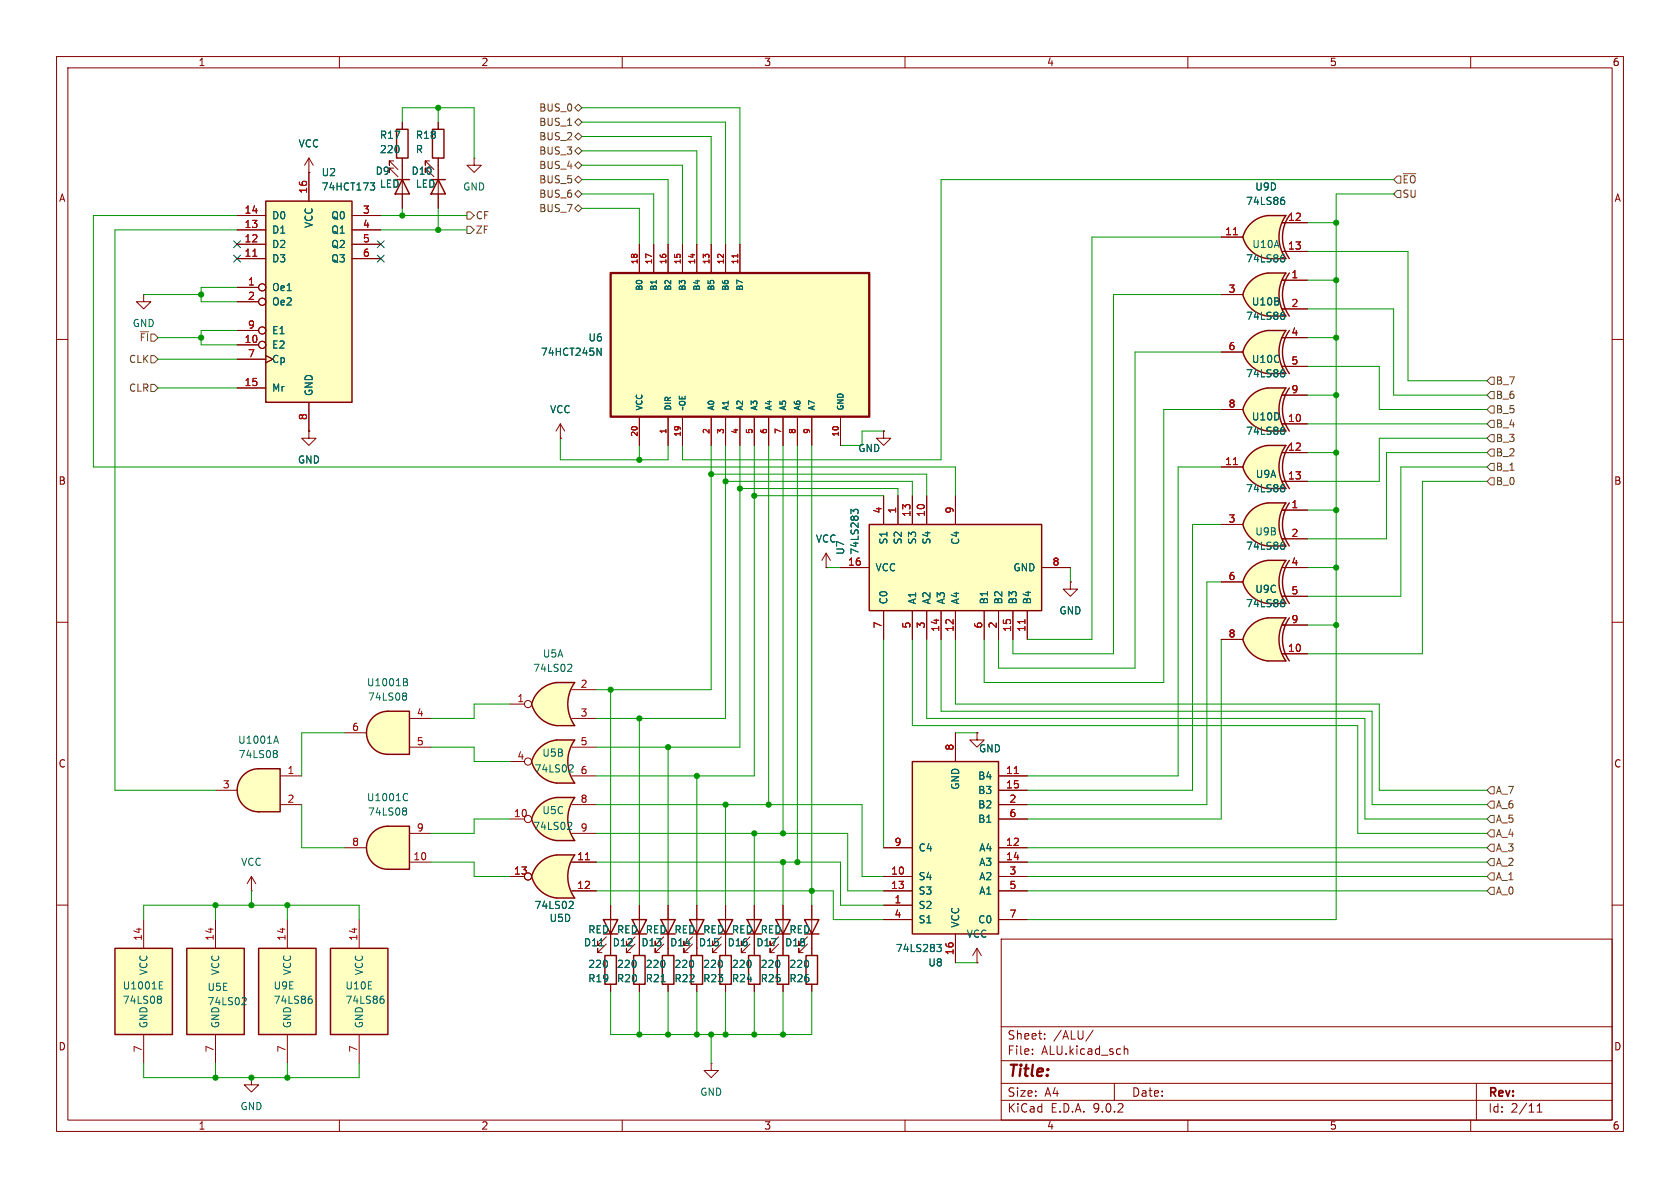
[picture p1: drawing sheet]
<svg xmlns="http://www.w3.org/2000/svg" width="297mm" height="210mm" viewBox="0 0 297 210" stroke-linecap="round" stroke-linejoin="round" font-family="sans-serif">
<g fill="none" stroke="#840000" stroke-width=".18">
<path d="M10 10h277v190h-277zM12 12h273v186h-273zM60 10v2M110 10v2M160 10v2M210 10v2M260 10v2M10 60h2M285 60h2M10 110h2M285 110h2M10 160h2"/>
<path d="M107.9 167.6v1.3M107.9 174v1.3M128.3 167.6v1.3M128.3 174v1.3M138.4 167.6v1.3M138.4 174v1.3M177 166h108v32h-108zM285 160h2M60 198v2M110 198v2M160 198v2M177 194.5h108"/>
<path d="M177 191.5h108M177 187.5h108M177 181.5h108M182.5 186.3v.1M182.5 185.5v.1M184.7 183.6v.1M184.7 182.8v.1M193.2 182.1l-1.2 2M197 191.5v3M198.7 184.9v1.5M198.7 185.5l.3-.1 .3 .1 .1 .9M210 198v2"/>
<path d="M260 198v2M261 191.5v6.5M271.7 196.6h.9M271.7 195.5l.5-.4v1.5"/>
</g>
<path d="M106.9 168.9h2.1v5.1h-2.1zM127.3 168.9h2v5.1h-2zM137.4 168.9h2v5.1h-2z" fill="none" stroke="#840000" stroke-width=".25"/>
<path d="M98.4 130.8h3.2M98.4 138.4h3.2" fill="none" stroke="#ffffc2" stroke-width=".18"/>
<g fill="#ffffc2" stroke="#ffffc2" stroke-width=".18">
<path d="M94 134.6l5-1.3-.6 5.1a5.2 5.2 0 0 1-4.4-3.8z"/>
<path d="M95.2 132.4a5.1 5.1 0 0 1 3.2-1.6l.6 5.1-5-1.3 .5-1.2z"/>
</g>
<path d="M98.4 130.8h3.2a6.6 6.6 0 0 0 0 7.6h-3.2z" fill="#ffffc2"/>
<path d="M94 134.6a5.2 5.2 0 0 0 4.4 3.8M98.4 130.8a5.1 5.1 0 0 0-4.4 3.8M98.4 130.8h3.2a6.6 6.6 0 0 0 0 7.6h-3.2" fill="none" stroke="#840000" stroke-width=".25"/>
<g fill="none" stroke="#840000" stroke-width=".18">
<path d="M90.2 134.6h2.5M101.1 132.1h4.3M101.1 137.2h4.3"/>
<circle cx="93.3" cy="134.6" r=".63"/>
</g>
<path d="M100.8 135.2l.4 .1 .1 .3-.7 .9h.7" fill="none" stroke="#006464" stroke-width=".18"/>
<path d="M98.4 120.7h3.2M98.4 128.3h3.2" fill="none" stroke="#ffffc2" stroke-width=".18"/>
<g fill="#ffffc2" stroke="#ffffc2" stroke-width=".18">
<path d="M94 124.5l5-1.4-.6 5.2a5.2 5.2 0 0 1-4.4-3.8z"/>
<path d="M95.2 122.2a5.1 5.1 0 0 1 3.2-1.5l.6 5.1-5-1.3 .5-1.2z"/>
</g>
<path d="M98.4 120.7h3.2a6.6 6.6 0 0 0 0 7.6h-3.2z" fill="#ffffc2"/>
<path d="M94 124.5a5.2 5.2 0 0 0 4.4 3.8M98.4 120.7a5.1 5.1 0 0 0-4.4 3.8M98.4 120.7h3.2a6.6 6.6 0 0 0 0 7.6h-3.2M106.7 162.6h2.5l-1.3 2.5zM106.7 165.1h2.5M112 168.9h2v5.1h-2zM122.2 168.9h2v5.1h-2z" fill="none" stroke="#840000" stroke-width=".25"/>
<g fill="none" stroke="#840000" stroke-width=".18">
<path d="M83.8 27.9v1.3h1.3l-1.3 1.3-1.3-1.3h1.3M83.8 27.9h.1M90.2 124.5h2.5M101.1 121.9h4.3M101.1 127h4.3M107.2 166.9l-1.5 1.5v-.8v.8h.7M107.2 165.6l-1.5 1.5v-.7v.7h.7M107.9 160v7.6M113 167.6v1.3M113 174v1.3M123.2 167.6v1.3M123.2 174v1.3"/>
<path d="M125.7 188v1.2h1.3l-1.3 1.3-1.2-1.3h1.2M125.7 188h.1"/>
<circle cx="93.3" cy="124.5" r=".63"/>
</g>
<path d="M100.5 117.4l.5 .1 .1 .3-.8 .9h.8M106 167.2h.7" fill="none" stroke="#006464" stroke-width=".18"/>
<path d="M98.4 141h3.2M98.4 148.6h3.2" fill="none" stroke="#ffffc2" stroke-width=".18"/>
<g fill="#ffffc2" stroke="#ffffc2" stroke-width=".18">
<path d="M94 144.8l5-1.4-.6 5.2a5.2 5.2 0 0 1-4.4-3.8z"/>
<path d="M95.2 142.5a5.1 5.1 0 0 1 3.2-1.5l.6 5.1-5-1.3 .5-1.2z"/>
</g>
<path d="M98.4 141h3.2a6.6 6.6 0 0 0 0 7.6h-3.2z" fill="#ffffc2"/>
<path d="M94 144.8a5.2 5.2 0 0 0 4.4 3.8M98.4 141a5.1 5.1 0 0 0-4.4 3.8M98.4 141h3.2a6.6 6.6 0 0 0 0 7.6h-3.2M121.9 162.6h2.6l-1.3 2.5zM121.9 165.1h2.6" fill="none" stroke="#840000" stroke-width=".25"/>
<g fill="none" stroke="#840000" stroke-width=".18">
<path d="M54.6 76.2v1.3h1.3l-1.3 1.2-1.3-1.2h1.3M54.6 76.2h.1M44.4 157.5h.1M44.4 154.9l-.7 1.3M44.4 154.9l.8 1.3M44.4 154.9v2.6M90.2 144.8h2.5M101.1 142.2h4.3M101.1 147.3h4.3M122.4 166.9l-1.5 1.5v-.8v.8h.8M122.4 165.6l-1.5 1.5v-.7v.7h.8M123.2 160v7.6"/>
<circle cx="93.3" cy="144.8" r=".63"/>
</g>
<path d="M100.5 145.4h.5l.1 .3-.8 .9h.8" fill="none" stroke="#006464" stroke-width=".18"/>
<path d="M43 137a3.8 3.8 0 0 1 2.7-1.1v7.6a3.8 3.8 0 0 1-3.5-2.3 3.8 3.8 0 0 1 .8-4.2z" fill="#ffffc2" stroke="#ffffc2" stroke-width=".18"/>
<path d="M45.7 135.9h3.8v7.6h-3.8z" fill="#ffffc2"/>
<path d="M69.8 31.8h2.6M71.1 31.8l1.3 2.5h-2.6zM76.2 31.8h2.5M76.5 22.9h2v5h-2zM77.5 31.8l1.2 2.5h-2.5zM43 137a3.8 3.8 0 0 1 2.7-1.1h3.8v7.6h-3.8a3.8 3.8 0 0 1-3.5-2.3 3.8 3.8 0 0 1 .8-4.2z" fill="none" stroke="#840000" stroke-width=".25"/>
<g fill="none" stroke="#840000" stroke-width=".18">
<path d="M54.6 30.5h.1M54.6 27.9l-.8 1.3M54.6 27.9l.8 1.3M54.6 27.9v2.6M69.6 28.4h-.8v.8v-.8l1.6 1.6M69.6 29.7h-.8v.8v-.8l1.6 1.5M71.1 29.2v7.6M75.9 28.4h-.7v.8v-.8l1.5 1.6M75.9 29.7h-.7v.8v-.8l1.5 1.5M77.5 21.6v1.3M77.5 27.9v8.9M38.1 139.7h3.8"/>
<path d="M49.5 137.2h3.8M49.5 142.2h3.8"/>
</g>
<path d="M48.5 131h.6M48.5 132.7h.3l.2 .2-.2 .3M48.5 133.2h.3M48.8 133.2l.2 .2v.3l-.1 .2h-.4M48.8 130.1l.4 1.3" fill="none" stroke="#006464" stroke-width=".18"/>
<path d="M47 35.6h15.2v35.5h-15.2z" fill="#ffffc2"/>
<path d="M47 35.6h15.2v35.5h-15.2zM116.8 162.6h2.6l-1.3 2.5zM116.8 165.1h2.6" fill="none" stroke="#840000" stroke-width=".25"/>
<g fill="none" stroke="#840000" stroke-width=".18">
<path d="M41.9 38.1h5.1M54.6 30.5v5.1M62.2 38.1h5.1M41.9 40.6h5.1M41.9 43.2h5.1M41.9 45.7h5.1M41.9 50.8h3.8M41.9 53.3h3.8M41.9 58.4h3.8M62.2 40.6h5.1M62.2 43.2h5.1M62.2 45.7h5.1"/>
<path d="M41.9 61h3.8M41.9 63.5h5.1M41.9 68.6h5.1M47 62.9l1.3 .6-1.3 .6M54.6 71.1v5.1M117.3 166.9l-1.5 1.5v-.8v.8h.8M117.3 165.6l-1.5 1.5v-.7v.7h.8M118.1 160v7.6"/>
<circle cx="46.4" cy="58.4" r=".63"/>
<circle cx="46.4" cy="50.8" r=".63"/>
<circle cx="46.4" cy="53.3" r=".63"/>
<circle cx="46.4" cy="61" r=".63"/>
</g>
<path d="M44.7 45.3h.7" fill="none" stroke="#a90000" stroke-width=".18"/>
<path d="M65.5 32.3h.7l-.4 .5 .4 .1v.5l-.2 .2h-.4" fill="none" stroke="#006464" stroke-width=".18"/>
<path d="M98.4 151.1h3.2M98.4 158.8h3.2" fill="none" stroke="#ffffc2" stroke-width=".18"/>
<g fill="#ffffc2" stroke="#ffffc2" stroke-width=".18">
<path d="M94 154.9l5-1.3-.6 5.2a5.2 5.2 0 0 1-4.4-3.9z"/>
<path d="M95.2 152.7a5.1 5.1 0 0 1 3.2-1.6l.6 5.1-5-1.3 .5-1.1z"/>
</g>
<path d="M98.4 151.1h3.2a6.6 6.6 0 0 0 0 7.7h-3.2z" fill="#ffffc2"/>
<path d="M94 154.9a5.2 5.2 0 0 0 4.4 3.9M98.4 151.1a5.1 5.1 0 0 0-4.4 3.8M98.4 151.1h3.2a6.6 6.6 0 0 0 0 7.7h-3.2" fill="none" stroke="#840000" stroke-width=".25"/>
<g fill="none" stroke="#840000" stroke-width=".18">
<path d="M90.2 154.9h2.5M101.1 152.4h4.3M101.1 157.5h4.3"/>
<circle cx="93.3" cy="154.9" r=".63"/>
</g>
<path d="M103.5 152h.7" fill="none" stroke="#a90000" stroke-width=".18"/>
<path d="M100.8 159.3l.4 .1 .1 .3-.7 .9h.7" fill="none" stroke="#006464" stroke-width=".18"/>
<path d="M65.9 147.2a3.8 3.8 0 0 1 2.7-1.1v7.6a3.8 3.8 0 0 1-3.5-2.4 3.8 3.8 0 0 1 .8-4.1z" fill="#ffffc2" stroke="#ffffc2" stroke-width=".18"/>
<path d="M68.6 146.1h3.8v7.6h-3.8z" fill="#ffffc2"/>
<path d="M65.9 147.2a3.8 3.8 0 0 1 2.7-1.1h3.8v7.6h-3.8a3.8 3.8 0 0 1-3.5-2.4 3.8 3.8 0 0 1 .8-4.1z" fill="none" stroke="#840000" stroke-width=".25"/>
<path d="M25.4 52.1v1.2h1.3l-1.3 1.3-1.3-1.3h1.3M25.4 52.1h.1M99.1 77.5h.1M99.1 74.9l-.8 1.3M99.1 74.9l.7 1.3M99.1 74.9v2.6M61 149.9h3.8M72.4 147.3h3.8M72.4 152.4h3.8" fill="none" stroke="#840000" stroke-width=".18"/>
<path d="M71.4 142.8h.2l.3 .3-.3 .3M71.4 143.4h.2M71.6 143.4l.3 .2v.2l-.1 .2-.4 .1M71.7 140.3l.4 .1M72.1 141.4l-.4 .1" fill="none" stroke="#006464" stroke-width=".18"/>
<path d="M107.9 48.3h45.8v25.4h-45.8z" fill="#ffffc2"/>
<path d="M107.9 48.3h45.8v25.4h-45.8z" fill="none" stroke="#840000" stroke-width=".41"/>
<g fill="none" stroke="#840000" stroke-width=".18">
<path d="M113 43.2v5.1M115.6 43.2v5.1M118.1 43.2v5.1M120.6 43.2v5.1M123.2 43.2v5.1M125.7 43.2v5.1M128.3 43.2v5.1M130.8 43.2v5.1M113 73.7v5M118.1 73.7v5M120.6 73.7v5M125.7 73.7v5"/>
<path d="M128.3 73.7v5M130.8 73.7v5M133.3 73.7v5M135.9 73.7v5M138.4 73.7v5M141 73.7v5M143.5 73.7v5M148.6 73.7v5"/>
</g>
<path d="M130.4 44.9v.6" fill="none" stroke="#a90000" stroke-width=".18"/>
<path d="M105.5 61.5l.8 1.3v-1.3" fill="none" stroke="#006464" stroke-width=".18"/>
<path d="M65.9 126.9a3.8 3.8 0 0 1 2.7-1.2v7.7a3.8 3.8 0 0 1-3.5-2.4 3.8 3.8 0 0 1 .8-4.1z" fill="#ffffc2" stroke="#ffffc2" stroke-width=".18"/>
<path d="M68.6 125.7h3.8v7.7h-3.8z" fill="#ffffc2"/>
<path d="M70.1 22.9h2v5h-2zM65.9 126.9a3.8 3.8 0 0 1 2.7-1.2h3.8v7.7h-3.8a3.8 3.8 0 0 1-3.5-2.4 3.8 3.8 0 0 1 .8-4.1zM111.8 162.6h2.5l-1.3 2.5zM111.8 165.1h2.5M117.1 168.9h2v5.1h-2zM127 162.6h2.5l-1.2 2.5zM127 165.1h2.5M132.3 168.9h2.1v5.1h-2.1zM142.5 168.9h2v5.1h-2z" fill="none" stroke="#840000" stroke-width=".25"/>
<g fill="none" stroke="#840000" stroke-width=".18">
<path d="M71.1 21.6v1.3M71.1 27.9v1.3M61 129.5h3.8M72.4 127h3.8M72.4 132.1h3.8M112.3 166.9l-1.6 1.5v-.8v.8h.8M112.3 165.6l-1.6 1.5v-.7v.7h.8M113 160v7.6M118.1 167.6v1.3M118.1 174v1.3M127.5 166.9l-1.5 1.5v-.8v.8h.7M127.5 165.6l-1.5 1.5v-.7v.7h.7"/>
<path d="M128.3 160v7.6M133.3 167.6v1.3M133.3 174v1.3M143.5 167.6v1.3M143.5 174v1.3M44.4 190.5v1.3h1.3l-1.3 1.2-1.2-1.2h1.2M44.4 190.5h.1"/>
</g>
<path d="M71.3 120l.6 .1 .1 .2-.2 .3M71.3 120.6h.5M71.4 122.5h.2l.3 .2-.3 .3M71.4 123h.2M71.6 123l.3 .3v.2l-.1 .2-.4 .1M71.8 120.6l.3 .2-.1 .3-.7 .1M116.9 173.6h.7" fill="none" stroke="#006464" stroke-width=".18"/>
<path d="M58.4 167.6h10.2v15.3h-10.2z" fill="#ffffc2"/>
<path d="M58.4 167.6h10.2v15.3h-10.2z" fill="none" stroke="#840000" stroke-width=".25"/>
<path d="M63.5 162.6v5M63.5 182.9v5.1" fill="none" stroke="#840000" stroke-width=".18"/>
<path d="M67.4 176.6h.3l.2 .2-.1 .4-.4 .2M67.5 176.1h.3" fill="none" stroke="#006464" stroke-width=".18"/>
<path d="M45.7 167.6h10.2v15.3h-10.2z" fill="#ffffc2"/>
<path d="M45.7 167.6h10.2v15.3h-10.2z" fill="none" stroke="#840000" stroke-width=".25"/>
<path d="M50.8 162.6v5M50.8 182.9v5.1" fill="none" stroke="#840000" stroke-width=".18"/>
<path d="M54.7 176.6h.3l.2 .2-.1 .4-.4 .2M54.8 176.1h.3" fill="none" stroke="#006464" stroke-width=".18"/>
<path d="M33 167.6h10.2v15.3h-10.2z" fill="#ffffc2"/>
<path d="M33 167.6h10.2v15.3h-10.2z" fill="none" stroke="#840000" stroke-width=".25"/>
<path d="M38.1 162.6v5M38.1 182.9v5.1" fill="none" stroke="#840000" stroke-width=".18"/>
<path d="M43 176.3l.4 .1 .1 .3-.8 .9h.8" fill="none" stroke="#006464" stroke-width=".18"/>
<path d="M20.3 167.6h10.2v15.3h-10.2z" fill="#ffffc2"/>
<path d="M20.3 167.6h10.2v15.3h-10.2zM142.2 162.6h2.6l-1.3 2.5zM142.2 165.1h2.6" fill="none" stroke="#840000" stroke-width=".25"/>
<path d="M25.4 162.6v5M142.7 166.9l-1.5 1.5v-.8v.8h.8M142.7 165.6l-1.5 1.5v-.7v.7h.8M143.5 160v7.6M172.7 170.2h.1M172.7 167.6l-.7 1.3M172.7 167.6l.8 1.3M172.7 167.6v2.6M25.4 182.9v5.1" fill="none" stroke="#840000" stroke-width=".18"/>
<path d="M28.1 176.1h.2l.2 .2-.2 .3M28.1 176.6h.2M28.2 174.2h.4M28.2 174.8h.6M28.2 173.6h.6M28.3 176.6l.2 .3v.2l-.1 .2-.3 .1" fill="none" stroke="#006464" stroke-width=".18"/>
<path d="M161.3 134.6h15.2v30.5h-15.2z" fill="#ffffc2"/>
<path d="M161.3 134.6h15.2v30.5h-15.2zM132.1 162.6h2.5l-1.3 2.5zM132.1 165.1h2.5M137.2 162.6h2.5l-1.3 2.5zM137.2 165.1h2.5" fill="none" stroke="#840000" stroke-width=".25"/>
<g fill="none" stroke="#840000" stroke-width=".18">
<path d="M146 97.8l-.7 1.3M146 97.8l.8 1.3M146 97.8v2.5M146 100.3h.1M168.9 129.5v5.1M176.5 139.7h5.1M176.5 137.2h5.1M156.2 157.5h5.1M156.2 154.9h5.1M156.2 149.9h5.1M176.5 157.5h5.1M176.5 154.9h5.1"/>
<path d="M176.5 152.4h5.1M176.5 149.9h5.1M176.5 144.8h5.1M176.5 142.2h5.1M132.6 166.9l-1.5 1.5v-.8v.8h.7M132.6 165.6l-1.5 1.5v-.7v.7h.7M133.3 160v7.6M137.7 166.9l-1.6 1.5v-.8v.8h.8M137.7 165.6l-1.6 1.5v-.7v.7h.8M138.4 160v7.6M156.2 162.6h5.1M156.2 160h5.1"/>
<path d="M168.9 165.1v5.1M176.5 162.6h5.1"/>
</g>
<path d="M179.3 136.7h.7" fill="none" stroke="#a90000" stroke-width=".18"/>
<path d="M165.6 166.9h.8l-.4 .5 .4 .2v.4l-.2 .2h-.4" fill="none" stroke="#006464" stroke-width=".18"/>
<path d="M153.7 92.7h30.4v15.3h-30.4z" fill="#ffffc2"/>
<path d="M153.7 92.7h30.4v15.3h-30.4z" fill="none" stroke="#840000" stroke-width=".25"/>
<g fill="none" stroke="#840000" stroke-width=".18">
<path d="M156.2 87.6v5.1M158.7 87.6v5.1M161.3 87.6v5.1M163.8 87.6v5.1M168.9 87.6v5.1M148.6 100.3h5.1M156.2 108v5M161.3 108v5M163.8 108v5M166.4 108v5M168.9 108v5M174 108v5"/>
<path d="M176.5 108v5M179.1 108v5M181.6 108v5M184.1 100.3h5.1"/>
</g>
<path d="M181.2 109.5v.7" fill="none" stroke="#a90000" stroke-width=".18"/>
<path d="M151.7 90.6v-.3l-.2-.3-.5 .1-.1 .4-.5-.5v.8" fill="none" stroke="#006464" stroke-width=".18"/>
<path d="M224.2 99.1h3.1M224.2 106.7h3.1" fill="none" stroke="#ffffc2" stroke-width=".18"/>
<g fill="#ffffc2" stroke="#ffffc2" stroke-width=".18">
<path d="M219.7 102.9l5-1.4-.6 5.2a5.2 5.2 0 0 1-4.4-3.8z"/>
<path d="M221 100.6a5.1 5.1 0 0 1 3.1-1.5l.6 5.1-5-1.3 .5-1.2z"/>
</g>
<path d="M224.2 99.1h3.1a6.6 6.6 0 0 0 0 7.6h-3.1z" fill="#ffffc2"/>
<path d="M224.1 99.1a5.2 5.2 0 0 0-4.4 3.8 5.2 5.2 0 0 0 4.4 3.8M224.2 99.1h3.1a6.6 6.6 0 0 0 0 7.6h-3.1M227.9 99.1a6.6 6.6 0 0 0 0 7.6" fill="none" stroke="#840000" stroke-width=".25"/>
<path d="M156.2 76.2v1.3h1.3l-1.3 1.2-1.3-1.2h1.3M156.2 76.2h.1M215.9 102.9h3.8M226.7 100.3h4.4M226.7 105.4h4.4" fill="none" stroke="#840000" stroke-width=".18"/>
<path d="M226.6 96.3h.3l.2 .3v.4l-.5 .1M226.8 95.8h.2" fill="none" stroke="#006464" stroke-width=".18"/>
<path d="M224.2 48.3h3.1M224.2 55.9h3.1" fill="none" stroke="#ffffc2" stroke-width=".18"/>
<g fill="#ffffc2" stroke="#ffffc2" stroke-width=".18">
<path d="M219.7 52.1l5-1.4-.6 5.2a5.2 5.2 0 0 1-4.4-3.8z"/>
<path d="M221 49.8a5.1 5.1 0 0 1 3.1-1.5l.6 5.1-5-1.3 .5-1.2z"/>
</g>
<path d="M224.2 48.3h3.1a6.6 6.6 0 0 0 0 7.6h-3.1z" fill="#ffffc2"/>
<path d="M224.1 48.3a5.2 5.2 0 0 0-4.4 3.8 5.2 5.2 0 0 0 4.4 3.8M224.2 48.3h3.1a6.6 6.6 0 0 0 0 7.6h-3.1M227.9 48.3a6.6 6.6 0 0 0 0 7.6" fill="none" stroke="#840000" stroke-width=".25"/>
<path d="M215.9 52.1h3.8M226.7 49.5h4.4M226.7 54.6h4.4" fill="none" stroke="#840000" stroke-width=".18"/>
<path d="M226.6 45.5h.3l.2 .3v.4l-.5 .1M226.8 45h.2" fill="none" stroke="#006464" stroke-width=".18"/>
<path d="M224.2 58.4h3.1M224.2 66h3.1" fill="none" stroke="#ffffc2" stroke-width=".18"/>
<g fill="#ffffc2" stroke="#ffffc2" stroke-width=".18">
<path d="M219.7 62.2l5-1.3-.6 5.1a5.2 5.2 0 0 1-4.4-3.8z"/>
<path d="M221 60a5.1 5.1 0 0 1 3.1-1.6l.6 5.1-5-1.3 .5-1.1z"/>
</g>
<path d="M224.2 58.4h3.1a6.6 6.6 0 0 0 0 7.6h-3.1z" fill="#ffffc2"/>
<path d="M224.1 58.4a5.2 5.2 0 0 0-4.4 3.8 5.2 5.2 0 0 0 4.4 3.8M224.2 58.4h3.1a6.6 6.6 0 0 0 0 7.6h-3.1M227.9 58.4a6.6 6.6 0 0 0 0 7.6" fill="none" stroke="#840000" stroke-width=".25"/>
<path d="M226.7 59.7h4.4M215.9 62.2h3.8M226.7 64.8h4.4" fill="none" stroke="#840000" stroke-width=".18"/>
<path d="M226.6 55.7h.3l.2 .2v.4l-.5 .2M226.8 55.2h.2" fill="none" stroke="#006464" stroke-width=".18"/>
<path d="M224.2 38.1h3.1M224.2 45.7h3.1" fill="none" stroke="#ffffc2" stroke-width=".18"/>
<g fill="#ffffc2" stroke="#ffffc2" stroke-width=".18">
<path d="M219.7 41.9l5-1.3-.6 5.1a5.2 5.2 0 0 1-4.4-3.8z"/>
<path d="M221 39.7a5.1 5.1 0 0 1 3.1-1.6l.6 5.1-5-1.3 .5-1.2z"/>
</g>
<path d="M224.2 38.1h3.1a6.6 6.6 0 0 0 0 7.6h-3.1z" fill="#ffffc2"/>
<path d="M224.1 38.1a5.2 5.2 0 0 0-4.4 3.8 5.2 5.2 0 0 0 4.4 3.8M224.2 38.1h3.1a6.6 6.6 0 0 0 0 7.6h-3.1M227.9 38.1a6.6 6.6 0 0 0 0 7.6" fill="none" stroke="#840000" stroke-width=".25"/>
<path d="M226.7 39.4h4.4M215.9 41.9h3.8M226.7 44.5h4.4" fill="none" stroke="#840000" stroke-width=".18"/>
<path d="M218 41.5h.8" fill="none" stroke="#a90000" stroke-width=".18"/>
<path d="M226.6 35.4h.3l.2 .2v.4l-.5 .1M226.8 34.9h.2" fill="none" stroke="#006464" stroke-width=".18"/>
<path d="M224.2 68.6h3.1M224.2 76.2h3.1" fill="none" stroke="#ffffc2" stroke-width=".18"/>
<g fill="#ffffc2" stroke="#ffffc2" stroke-width=".18">
<path d="M219.7 72.4l5-1.4-.6 5.2a5.2 5.2 0 0 1-4.4-3.8z"/>
<path d="M221 70.1a5.1 5.1 0 0 1 3.1-1.5l.6 5.1-5-1.3 .5-1.2z"/>
</g>
<path d="M224.2 68.6h3.1a6.6 6.6 0 0 0 0 7.6h-3.1z" fill="#ffffc2"/>
<path d="M224.1 68.6a5.2 5.2 0 0 0-4.4 3.8 5.2 5.2 0 0 0 4.4 3.8M224.2 68.6h3.1a6.6 6.6 0 0 0 0 7.6h-3.1M227.9 68.6a6.6 6.6 0 0 0 0 7.6" fill="none" stroke="#840000" stroke-width=".25"/>
<path d="M215.9 72.4h3.8M226.7 69.9h4.4M226.7 74.9h4.4" fill="none" stroke="#840000" stroke-width=".18"/>
<path d="M226.6 65.8h.3l.2 .3v.4l-.5 .1M226.8 65.3h.2" fill="none" stroke="#006464" stroke-width=".18"/>
<path d="M224.2 78.7h3.1M224.2 86.4h3.1" fill="none" stroke="#ffffc2" stroke-width=".18"/>
<g fill="#ffffc2" stroke="#ffffc2" stroke-width=".18">
<path d="M219.7 82.6l5-1.4-.6 5.2a5.2 5.2 0 0 1-4.4-3.8z"/>
<path d="M221 80.3a5.1 5.1 0 0 1 3.1-1.6l.6 5.1-5-1.2 .5-1.2z"/>
</g>
<path d="M224.2 78.7h3.1a6.6 6.6 0 0 0 0 7.7h-3.1z" fill="#ffffc2"/>
<path d="M224.1 78.7a5.2 5.2 0 0 0-4.4 3.9 5.2 5.2 0 0 0 4.4 3.8M224.2 78.7h3.1a6.6 6.6 0 0 0 0 7.7h-3.1M227.9 78.7a6.6 6.6 0 0 0 0 7.7" fill="none" stroke="#840000" stroke-width=".25"/>
<path d="M215.9 82.6h3.8M226.7 80h4.4M226.7 85.1h4.4M172.7 129.5v1.3h1.3l-1.3 1.3-1.3-1.3h1.3M172.7 129.5h.1" fill="none" stroke="#840000" stroke-width=".18"/>
<path d="M218 82.1h.8" fill="none" stroke="#a90000" stroke-width=".18"/>
<path d="M226.6 76h.3l.2 .2v.5l-.5 .1M226.8 75.5h.2" fill="none" stroke="#006464" stroke-width=".18"/>
<path d="M224.2 88.9h3.1M224.2 96.5h3.1" fill="none" stroke="#ffffc2" stroke-width=".18"/>
<g fill="#ffffc2" stroke="#ffffc2" stroke-width=".18">
<path d="M219.7 92.7l5-1.3-.6 5.1a5.2 5.2 0 0 1-4.4-3.8z"/>
<path d="M221 90.5a5.1 5.1 0 0 1 3.1-1.6l.6 5.1-5-1.3 .5-1.2z"/>
</g>
<path d="M224.2 88.9h3.1a6.6 6.6 0 0 0 0 7.6h-3.1z" fill="#ffffc2"/>
<path d="M224.1 88.9a5.2 5.2 0 0 0-4.4 3.8 5.2 5.2 0 0 0 4.4 3.8M224.2 88.9h3.1a6.6 6.6 0 0 0 0 7.6h-3.1M227.9 88.9a6.6 6.6 0 0 0 0 7.6" fill="none" stroke="#840000" stroke-width=".25"/>
<path d="M215.9 92.7h3.8M226.7 90.2h4.4M226.7 95.3h4.4" fill="none" stroke="#840000" stroke-width=".18"/>
<path d="M226.6 86.2h.3l.2 .2v.4l-.5 .1M226.8 85.7h.2" fill="none" stroke="#006464" stroke-width=".18"/>
<path d="M224.2 109.2h3.1M224.2 116.8h3.1" fill="none" stroke="#ffffc2" stroke-width=".18"/>
<g fill="#ffffc2" stroke="#ffffc2" stroke-width=".18">
<path d="M219.7 113l5-1.3-.6 5.1a5.2 5.2 0 0 1-4.4-3.8z"/>
<path d="M221 110.8a5.1 5.1 0 0 1 3.1-1.6l.6 5.1-5-1.3 .5-1.1z"/>
</g>
<path d="M224.2 109.2h3.1a6.6 6.6 0 0 0 0 7.6h-3.1z" fill="#ffffc2"/>
<path d="M224.1 109.2a5.2 5.2 0 0 0-4.4 3.8 5.2 5.2 0 0 0 4.4 3.8M224.2 109.2h3.1a6.6 6.6 0 0 0 0 7.6h-3.1M227.9 109.2a6.6 6.6 0 0 0 0 7.6" fill="none" stroke="#840000" stroke-width=".25"/>
<g fill="none" stroke="#840000" stroke-width=".18">
<path d="M41.9 38.1h5.1M54.6 30.5h.1M54.6 30.5v5.1M62.2 38.1h5.1M71.1 21.6v1.3M71.1 27.9v3.9M71.1 34.3v2.5M77.5 21.6v1.3M77.5 27.9v3.9M77.5 34.3v2.5M226.7 39.4h4.4M41.9 40.6h5.1"/>
<path d="M41.9 43.2h5.1M41.9 45.7h5.1M41.9 50.8h3.8M41.9 53.3h3.8M41.9 58.4h3.8M62.2 40.6h5.1M62.2 43.2h5.1M62.2 45.7h5.1M113 43.2v5.1M115.6 43.2v5.1M118.1 43.2v5.1M120.6 43.2v5.1"/>
<path d="M123.2 43.2v5.1M125.7 43.2v5.1M128.3 43.2v5.1M130.8 43.2v5.1M215.9 52.1h3.8M215.9 41.9h3.8M226.7 49.5h4.4M226.7 54.6h4.4M226.7 59.7h4.4M226.7 44.5h4.4M41.9 61h3.8M41.9 63.5h5.1"/>
<path d="M41.9 68.6h5.1M47 62.9l1.3 .6-1.3 .6M54.6 76.2h.1M54.6 71.1v5.1M99.1 77.5h.1M113 73.7v5M118.1 73.7v5M120.6 73.7v5M125.7 73.7v5M128.3 73.7v5M130.8 73.7v5M133.3 73.7v5"/>
<path d="M135.9 73.7v5M138.4 73.7v5M141 73.7v5M143.5 73.7v5M148.6 73.7v5M156.2 76.2h.1M215.9 62.2h3.8M215.9 72.4h3.8M226.7 64.8h4.4M226.7 69.9h4.4M226.7 74.9h4.4M156.2 87.6v5.1"/>
<path d="M158.7 87.6v5.1M161.3 87.6v5.1M163.8 87.6v5.1M168.9 87.6v5.1M215.9 82.6h3.8M215.9 92.7h3.8M226.7 80h4.4M226.7 85.1h4.4M226.7 90.2h4.4M226.7 95.3h4.4M146 100.3h.1M148.6 100.3h5.1"/>
<path d="M156.2 108v5M161.3 108v5M163.8 108v5M166.4 108v5M168.9 108v5M174 108v5M176.5 108v5M179.1 108v5M181.6 108v5M184.1 100.3h5.1M189.2 102.9v1.2h1.3l-1.3 1.3-1.2-1.3h1.2M189.2 102.9h.1"/>
<path d="M215.9 113h3.8M215.9 102.9h3.8M226.7 110.5h4.4M226.7 115.6h4.4M226.7 100.3h4.4M226.7 105.4h4.4M168.9 129.5v5.1M172.7 129.5h.1M176.5 139.7h5.1M176.5 137.2h5.1M90.2 154.9h2.5M101.1 152.4h4.3"/>
<path d="M101.1 157.5h4.3M156.2 157.5h5.1M156.2 154.9h5.1M156.2 149.9h5.1M176.5 152.4h5.1M176.5 157.5h5.1M176.5 154.9h5.1M176.5 149.9h5.1M176.5 144.8h5.1M176.5 142.2h5.1M107.9 160v2.6M107.9 165.1v3.8"/>
<path d="M107.9 174v1.3M113 160v2.6M113 165.1v3.8M113 174v1.3M118.1 160v2.6M118.1 165.1v3.8M118.1 174v1.3M123.2 160v2.6M123.2 165.1v3.8M123.2 174v1.3M128.3 160v2.6M128.3 165.1v3.8"/>
<path d="M128.3 174v1.3M133.3 160v2.6M133.3 165.1v3.8M133.3 174v1.3M138.4 160v2.6M138.4 165.1v3.8M138.4 174v1.3M143.5 160v2.6M143.5 165.1v3.8M143.5 174v1.3M156.2 162.6h5.1M156.2 160h5.1"/>
<path d="M168.9 165.1v5.1M172.7 170.2h.1M176.5 162.6h5.1"/>
<circle cx="46.4" cy="58.4" r=".63"/>
<circle cx="46.4" cy="50.8" r=".63"/>
<circle cx="46.4" cy="53.3" r=".63"/>
<circle cx="46.4" cy="61" r=".63"/>
<circle cx="93.3" cy="154.9" r=".63"/>
</g>
<g fill="none" stroke="#006464" stroke-width=".18">
<path d="M65.5 32.3h.7l-.4 .5 .4 .1v.5l-.2 .2h-.4M226.6 35.4h.3l.2 .2v.4l-.5 .1M226.8 34.9h.2M226.6 45.5h.3l.2 .3v.4l-.5 .1M226.6 55.7h.3l.2 .2v.4l-.5 .2M226.8 45h.2M226.8 55.2h.2M105.5 61.5l.8 1.3v-1.3M226.6 65.8h.3l.2 .3v.4l-.5 .1M226.6 76h.3l.2 .2v.5l-.5 .1M226.8 65.3h.2M226.8 75.5h.2"/>
<path d="M151.7 90.6v-.3l-.2-.3-.5 .1-.1 .4-.5-.5v.8M226.6 86.2h.3l.2 .2v.4l-.5 .1M226.6 96.3h.3l.2 .3v.4l-.5 .1M226.8 85.7h.2M226.8 95.8h.2M226.6 106.5h.3l.2 .2v.4l-.5 .2M226.8 106h.2M100.8 159.3l.4 .1 .1 .3-.7 .9h.7M106 167.2h.7M116.9 173.6h.7M165.6 166.9h.8l-.4 .5 .4 .2v.4l-.2 .2h-.4"/>
</g>
<g fill="none" stroke="#725600" stroke-width=".18">
<path d="M101.6 19.1l.6-.7 .7 .7-.7 .6zM82.5 37.5h.7l.6 .6-.6 .6h-.7zM101.6 24.1l.6-.6 .7 .6-.7 .7zM101.6 26.7l.6-.7 .7 .7-.7 .6zM101.6 29.2l.6-.6 .7 .6-.7 .6zM101.6 21.6l.6-.6 .7 .6-.7 .6zM101.6 36.8l.6-.6 .7 .6-.7 .7zM101.6 31.8l.6-.7 .7 .7-.7 .6zM102.2 33.7l.7 .6-.7 .6-.6-.6zM247 31.1h.6v1.3h-.6l-.6-.6zM247 33.7h.6v1.2h-.6l-.6-.6zM82.5 40h.7l.6 .6-.6 .7h-.7z"/>
<path d="M26.7 62.9h.6l.6 .6-.6 .6h-.6zM26.7 67.9h.6l.6 .7-.6 .6h-.6zM263.5 76.8h.7v1.3h-.7l-.6-.6zM263.5 71.8h.7v1.2h-.7l-.6-.6zM263.5 74.3h.7v1.3h-.7l-.6-.7zM263.5 79.4h.7v1.2h-.7l-.6-.6zM263.5 69.2h.7v1.3h-.7l-.6-.6zM263.5 66.7h.7v1.2h-.7l-.6-.6zM263.5 81.9h.7v1.3h-.7l-.6-.6zM263.5 84.5h.7v1.2h-.7l-.6-.6zM263.5 139.1h.7v1.2h-.7l-.6-.6zM263.5 146.7h.7v1.3h-.7l-.6-.7z"/>
<path d="M263.5 149.2h.7v1.3h-.7l-.6-.6zM263.5 151.8h.7v1.2h-.7l-.6-.6zM263.5 141.6h.7v1.3h-.7l-.6-.7zM263.5 144.1h.7v1.3h-.7l-.6-.6zM263.5 154.3h.7v1.3h-.7l-.6-.7zM263.5 156.8h.7v1.3h-.7l-.6-.6z"/>
</g>
<g fill="none" stroke="#009600" stroke-width=".18">
<path d="M77.5 19.1v2.5M102.9 19.1h27.9v24.1M41.9 38.1h-25.4v44.5h152.4v5M67.3 38.1h15.2M71.1 21.6v-2.5h12.7v8.8M71.1 36.8v1.3M77.5 36.8v3.8M102.9 36.8h10.1v6.4M102.9 21.6h25.4v21.6M102.9 24.1h22.8v19.1M102.9 26.7h20.3v16.5M102.9 31.8h15.2v11.4"/>
<path d="M102.9 29.2h17.7v14M102.9 34.3h12.7v8.9M231.1 39.4h5.1M246.4 31.8h-80v49.5h-45.8v-2.6M246.4 34.3h-10.2v128.3h-54.6M25.4 52.1h10.2M27.9 59.7h7.7M41.9 40.6h-21.6v99.1h17.8M41.9 50.8h-6.3v2.5h6.3M41.9 58.4h-6.3v2.6h6.3M67.3 40.6h15.2M215.9 52.1h-19.1v63.5h-17.7v-2.6"/>
<path d="M215.9 41.9h-22.9v71.1h-11.4M231.1 59.7h5.1M231.1 54.6h15.3v15.3h16.5M231.1 49.5h5.1M231.1 44.5h17.8v22.8h14M27.9 68.6h14M27.9 63.5h14M99.1 77.5v3.8h19v-2.6M113 78.7v2.6M125.7 78.7v43.2h-20.3M128.3 78.7v48.3h-22.9M130.8 78.7v53.4h-25.4"/>
<path d="M133.3 78.7v58.5h-27.9M135.9 78.7v63.5M138.4 78.7v68.6M141 78.7v73.7M143.5 78.7v81.3M156.2 76.2h-3.8v2.5h-3.8M215.9 62.2h-15.2v55.9h-24.2v-5.1M215.9 72.4h-10.2v48.3h-31.7v-7.7M231.1 64.8h12.7v7.6h19.1M231.1 69.9h5.1M231.1 74.9h31.8M262.9 77.5h-19.1v7.6h-12.7"/>
<path d="M125.7 83.8h38.1v3.8M128.3 85.1h33v2.5M130.8 86.4h27.9v1.2M133.3 87.6h22.9M215.9 82.6h-7.6v54.6h-26.7M215.9 92.7h-5.1v47h-29.2M231.1 90.2h5.1M231.1 80h5.1M262.9 85.1h-11.4v30.5h-20.4M262.9 82.6h-15.3v22.8h-16.5M262.9 80h-17.8v15.3h-14M146 100.3h2.6"/>
<path d="M156.2 113v36.9M161.3 113v15.3h78.7v19h22.9M163.8 113v14h77.5v17.8h21.6M166.4 113v12.7h76.2v16.5h20.3M168.9 113v11.5h74.9v15.2h19.1M189.2 100.3v2.6M215.9 102.9h-2.5v39.3h-31.8M215.9 113v31.8h-34.3M231.1 100.3h5.1M231.1 110.5h5.1M61 129.5h-7.7v7.7M76.2 132.1h7.6v2.5h6.4"/>
<path d="M90.2 124.5h-6.4v2.5h-7.6M107.9 121.9v38.1M113 127v33M118.1 132.1v27.9M123.2 137.2v22.8M168.9 129.5h3.8M44.4 157.5v2.5M53.3 142.2v7.7h7.7M76.2 152.4h7.6v2.5h6.4M90.2 144.8h-6.4v2.5h-7.6M105.4 147.3h44.5v10.2h6.3M105.4 157.5h41.9v5.1h8.9"/>
<path d="M105.4 152.4h43.2v7.6h7.6M105.4 142.2h47v12.7h3.8M128.3 142.2v17.8M133.3 147.3v12.7M138.4 152.4v7.6M181.6 157.5h81.3M181.6 152.4h81.3M181.6 154.9h81.3M181.6 149.9h81.3M25.4 162.6v-2.6h38.1v2.6M38.1 160v2.6M50.8 160v2.6"/>
<path d="M107.9 175.3v7.6h35.6v-7.6M113 175.3v7.6M118.1 175.3v7.6M123.2 175.3v7.6M128.3 175.3v7.6M133.3 175.3v7.6M138.4 175.3v7.6M168.9 170.2h3.8M25.4 188v2.5h38.1v-2.5M38.1 188v2.5M50.8 188v2.5M125.7 182.9v5.1"/>
</g>
<path d="M41.3 45.1l1.2 1.2M41.3 42.6l1.2 1.2M42.5 45.1l-1.2 1.2M42.5 42.6l-1.2 1.2M66.7 42.6l1.2 1.2M66.7 45.1l1.2 1.2M67.9 42.6l-1.2 1.2M67.9 45.1l-1.2 1.2" fill="none" stroke="#000084" stroke-width=".18"/>
<path d="M44.7 45.3h.7M130.4 44.9v.6M218 41.5h.8M218 82.1h.8M181.2 109.5v.7M179.3 136.7h.7M103.5 152h.7" fill="none" stroke="#a90000" stroke-width=".18"/>
<g fill="#009600" stroke="#009600" stroke-width=".18">
<circle cx="107.9" cy="121.9" r=".46"/>
<circle cx="50.8" cy="160" r=".46"/>
<circle cx="35.6" cy="59.7" r=".46"/>
<circle cx="35.6" cy="52.1" r=".46"/>
<circle cx="77.5" cy="40.6" r=".46"/>
<circle cx="71.1" cy="38.1" r=".46"/>
<circle cx="125.7" cy="182.9" r=".46"/>
<circle cx="128.3" cy="182.9" r=".46"/>
<circle cx="118.1" cy="182.9" r=".46"/>
<circle cx="123.2" cy="182.9" r=".46"/>
<circle cx="138.4" cy="182.9" r=".46"/>
<circle cx="113" cy="182.9" r=".46"/>
<circle cx="133.3" cy="182.9" r=".46"/>
<circle cx="128.3" cy="85.1" r=".46"/>
<circle cx="125.7" cy="83.8" r=".46"/>
<circle cx="130.8" cy="86.4" r=".46"/>
<circle cx="133.3" cy="87.6" r=".46"/>
<circle cx="123.2" cy="137.2" r=".46"/>
<circle cx="113" cy="127" r=".46"/>
<circle cx="118.1" cy="132.1" r=".46"/>
<circle cx="113" cy="81.3" r=".46"/>
<circle cx="77.5" cy="19.1" r=".46"/>
<circle cx="44.4" cy="190.5" r=".46"/>
<circle cx="50.8" cy="190.5" r=".46"/>
<circle cx="44.4" cy="160" r=".46"/>
<circle cx="38.1" cy="190.5" r=".46"/>
<circle cx="38.1" cy="160" r=".46"/>
<circle cx="236.2" cy="110.5" r=".46"/>
<circle cx="135.9" cy="142.2" r=".46"/>
<circle cx="141" cy="152.4" r=".46"/>
<circle cx="133.3" cy="147.3" r=".46"/>
<circle cx="143.5" cy="157.5" r=".46"/>
<circle cx="128.3" cy="142.2" r=".46"/>
<circle cx="138.4" cy="152.4" r=".46"/>
<circle cx="138.4" cy="147.3" r=".46"/>
<circle cx="236.2" cy="59.7" r=".46"/>
<circle cx="236.2" cy="69.9" r=".46"/>
<circle cx="236.2" cy="90.2" r=".46"/>
<circle cx="236.2" cy="100.3" r=".46"/>
<circle cx="236.2" cy="39.4" r=".46"/>
<circle cx="236.2" cy="49.5" r=".46"/>
<circle cx="236.2" cy="80" r=".46"/>
</g>
<text font-size="2.8" fill="#840000" x="178" y="190.9">Title:</text>
<g font-size="2.1" fill="#840000">
<text x="178" y="184">Sheet:</text>
<text x="186.2" y="184">/ALU/</text>
<text x="178" y="186.7">File:</text>
<text x="184.1" y="186.7">ALU.kicad_sch</text>
<text x="178" y="196.9">KiCad</text>
<text x="178" y="194.1">Size:</text>
<text x="184.7" y="194.1">A4</text>
<text x="185.7" y="196.9">E.D.A.</text>
<text x="193.3" y="196.9">9.0.2</text>
<text x="200" y="194.1">Date:</text>
<text x="263" y="194.3">Rev:</text>
<text x="263" y="196.9">Id:</text>
<text x="267.1" y="196.9">2/11</text>
</g>
<g font-size="1.8" fill="#840000">
<text x="35" y="11.9">1</text>
<text x="85" y="11.9">2</text>
<text x="135" y="11.9">3</text>
<text x="185" y="11.9">4</text>
<text x="235" y="11.9">5</text>
<text x="285" y="11.9">6</text>
<text x="10.3" y="35.9">A</text>
<text x="285.3" y="35.9">A</text>
<text x="10.3" y="85.9">B</text>
<text x="285.3" y="85.9">B</text>
<text x="10.3" y="135.9">C</text>
<text x="285.3" y="135.9">C</text>
<text x="10.3" y="185.9">D</text>
<text x="285.3" y="185.9">D</text>
<text x="35" y="199.9">1</text>
<text x="85" y="199.9">2</text>
<text x="135" y="199.9">3</text>
<text x="185" y="199.9">4</text>
<text x="235" y="199.9">5</text>
<text x="285" y="199.9">6</text>
</g>
<g font-size="1.8" fill="#725600">
<text x="95.2" y="19.9">BUS_0</text>
<text x="95.2" y="22.5">BUS_1</text>
<text x="95.2" y="25">BUS_2</text>
<text x="95.2" y="27.5">BUS_3</text>
<text x="95.2" y="30.1">BUS_4</text>
<text x="95.2" y="35.2">BUS_6</text>
<text x="95.2" y="32.6">BUS_5</text>
<text x="247.8" y="32.6">~{EO}</text>
<text x="247.8" y="35.2">SU</text>
<text x="84" y="39">CF</text>
<text x="84" y="41.5">ZF</text>
<text x="95.2" y="37.7">BUS_7</text>
<text x="23.4" y="58">GND</text>
<text x="22.7" y="64.4">CLK</text>
<text x="24.6" y="60.6">~{FI}</text>
<text x="22.7" y="69.4">CLR</text>
<text x="264.4" y="70.7">B_6</text>
<text x="264.4" y="68.2">B_7</text>
<text x="264.4" y="73.3">B_5</text>
<text x="264.4" y="75.8">B_4</text>
<text x="264.4" y="78.3">B_3</text>
<text x="264.4" y="83.4">B_1</text>
<text x="264.4" y="80.9">B_2</text>
<text x="264.4" y="86">B_0</text>
<text x="264.4" y="140.6">A_7</text>
<text x="264.4" y="143.1">A_6</text>
<text x="264.4" y="148.2">A_4</text>
<text x="264.4" y="145.6">A_5</text>
<text x="264.4" y="150.7">A_3</text>
<text x="264.4" y="153.3">A_2</text>
<text x="264.4" y="155.8">A_1</text>
<text x="264.4" y="158.3">A_0</text>
</g>
<g font-size="1.8" fill="#006464">
<text x="52.7" y="26.3">VCC</text>
<text x="67.1" y="27.3">220</text>
<text x="67.1" y="24.7">R17</text>
<text x="73.4" y="24.7">R18</text>
<text x="73.4" y="27.3">R</text>
<text x="56.8" y="31.3">U2</text>
<text x="56.8" y="33.9">74HCT173</text>
<text x="66.3" y="31.1">D9</text>
<text x="67.1" y="33.4">LED</text>
<text x="72.7" y="31.1">D10</text>
<text x="73.4" y="33.4">LED</text>
<text x="81.8" y="33.9">GND</text>
<text x="221.8" y="33.9">U9D</text>
<text x="48" y="39">D0</text>
<text x="48" y="41.5">D1</text>
<text x="55.5" y="40.4" transform="rotate(-90 55.5 40.4)">VCC</text>
<text x="58.5" y="39">Q0</text>
<text x="58.5" y="41.5">Q1</text>
<text x="220.2" y="36.4">74LS86</text>
<text x="48" y="44">D2</text>
<text x="48" y="46.6">D3</text>
<text x="58.5" y="44">Q2</text>
<text x="58.5" y="46.6">Q3</text>
<text x="220.2" y="46.6">74LS86</text>
<text x="221.3" y="44">U10A</text>
<text x="48" y="51.7">Oe1</text>
<text x="48" y="54.2">Oe2</text>
<text x="48" y="59.3">E1</text>
<text x="220.2" y="56.7">74LS86</text>
<text x="221.2" y="54.2">U10B</text>
<text x="48" y="61.8">E2</text>
<text x="48" y="64.4">Cp</text>
<text x="95.5" y="63.1">74HCT245N</text>
<text x="103.9" y="60.6">U6</text>
<text x="221.2" y="64.4">U10C</text>
<text x="48" y="69.4">Mr</text>
<text x="55.5" y="70.1" transform="rotate(-90 55.5 70.1)">GND</text>
<text x="220.2" y="66.9">74LS86</text>
<text x="97.1" y="73.3">VCC</text>
<text x="220.2" y="77.1">74LS86</text>
<text x="221.2" y="74.5">U10D</text>
<text x="52.6" y="82.1">GND</text>
<text x="151.6" y="80.1">GND</text>
<text x="220.2" y="87.2">74LS86</text>
<text x="221.9" y="84.7">U9A</text>
<text x="221.8" y="94.8">U9B</text>
<text x="144.1" y="96.1">VCC</text>
<text x="149.5" y="98.2" transform="rotate(-90 149.5 98.2)">U7</text>
<text x="152" y="98.2" transform="rotate(-90 152 98.2)">74LS283</text>
<text x="154.7" y="101.2">VCC</text>
<text x="157.1" y="96.3" transform="rotate(-90 157.1 96.3)">S1</text>
<text x="159.6" y="96.3" transform="rotate(-90 159.6 96.3)">S2</text>
<text x="162.2" y="96.3" transform="rotate(-90 162.2 96.3)">S3</text>
<text x="164.7" y="96.3" transform="rotate(-90 164.7 96.3)">S4</text>
<text x="169.8" y="96.4" transform="rotate(-90 169.8 96.4)">C4</text>
<text x="179.1" y="101.2">GND</text>
<text x="220.2" y="97.4">74LS86</text>
<text x="157.1" y="106.9" transform="rotate(-90 157.1 106.9)">C0</text>
<text x="162.2" y="106.9" transform="rotate(-90 162.2 106.9)">A1</text>
<text x="164.7" y="106.9" transform="rotate(-90 164.7 106.9)">A2</text>
<text x="167.2" y="106.9" transform="rotate(-90 167.2 106.9)">A3</text>
<text x="169.8" y="106.9" transform="rotate(-90 169.8 106.9)">A4</text>
<text x="174.9" y="106.9" transform="rotate(-90 174.9 106.9)">B1</text>
<text x="177.4" y="106.9" transform="rotate(-90 177.4 106.9)">B2</text>
<text x="179.9" y="106.9" transform="rotate(-90 179.9 106.9)">B3</text>
<text x="182.5" y="106.9" transform="rotate(-90 182.5 106.9)">B4</text>
<text x="220.2" y="107.5">74LS86</text>
<text x="221.8" y="105">U9C</text>
<text x="187.2" y="108.8">GND</text>
<text x="94.2" y="119">74LS02</text>
<text x="95.9" y="116.4">U5A</text>
<text x="64.8" y="121.5">U1001B</text>
<text x="64.9" y="124.1">74LS08</text>
<text x="42" y="131.7">U1001A</text>
<text x="42.1" y="134.2">74LS08</text>
<text x="94.4" y="136.8">74LS02</text>
<text x="95.8" y="134">U5B</text>
<text x="173" y="133.2">GND</text>
<text x="64.8" y="141.8">U1001C</text>
<text x="169.8" y="139.7" transform="rotate(-90 169.8 139.7)">GND</text>
<text x="172.8" y="143.1">B2</text>
<text x="172.8" y="140.6">B3</text>
<text x="172.8" y="138">B4</text>
<text x="64.9" y="144.4">74LS08</text>
<text x="94.2" y="146.9">74LS02</text>
<text x="95.8" y="144.1">U5C</text>
<text x="172.8" y="145.6">B1</text>
<text x="42.5" y="153.3">VCC</text>
<text x="162.3" y="155.8">S4</text>
<text x="162.3" y="150.7">C4</text>
<text x="173" y="155.8">A2</text>
<text x="173" y="153.3">A3</text>
<text x="173" y="150.7">A4</text>
<text x="94.4" y="160.9">74LS02</text>
<text x="162.3" y="160.9">S2</text>
<text x="162.3" y="158.3">S3</text>
<text x="173" y="158.3">A1</text>
<text x="97.1" y="163.2">U5D</text>
<text x="103.1" y="167.5">D11</text>
<text x="103.9" y="165.2">RED</text>
<text x="108.2" y="167.5">D12</text>
<text x="109" y="165.2">RED</text>
<text x="113.3" y="167.5">D13</text>
<text x="114.1" y="165.2">RED</text>
<text x="118.4" y="167.5">D14</text>
<text x="119.1" y="165.2">RED</text>
<text x="123.5" y="167.5">D15</text>
<text x="124.2" y="165.2">RED</text>
<text x="128.5" y="167.5">D16</text>
<text x="129.3" y="165.2">RED</text>
<text x="133.6" y="167.5">D17</text>
<text x="134.4" y="165.2">RED</text>
<text x="138.7" y="167.5">D18</text>
<text x="139.5" y="165.2">RED</text>
<text x="162.3" y="163.4">S1</text>
<text x="169.8" y="164.1" transform="rotate(-90 169.8 164.1)">VCC</text>
<text x="170.8" y="166">VCC</text>
<text x="172.8" y="163.4">C0</text>
<text x="26.3" y="172.5" transform="rotate(-90 26.3 172.5)">VCC</text>
<text x="39" y="172.5" transform="rotate(-90 39 172.5)">VCC</text>
<text x="51.7" y="172.5" transform="rotate(-90 51.7 172.5)">VCC</text>
<text x="64.4" y="172.5" transform="rotate(-90 64.4 172.5)">VCC</text>
<text x="103.9" y="171.3">220</text>
<text x="103.9" y="173.8">R19</text>
<text x="109" y="171.3">220</text>
<text x="109" y="173.8">R20</text>
<text x="114.1" y="171.3">220</text>
<text x="114.1" y="173.8">R21</text>
<text x="119.1" y="171.3">220</text>
<text x="119.1" y="173.8">R22</text>
<text x="124.2" y="171.3">220</text>
<text x="124.2" y="173.8">R23</text>
<text x="129.3" y="171.3">220</text>
<text x="129.3" y="173.8">R24</text>
<text x="134.4" y="171.3">220</text>
<text x="134.4" y="173.8">R25</text>
<text x="139.5" y="171.3">220</text>
<text x="139.5" y="173.8">R26</text>
<text x="158.3" y="168.5">74LS283</text>
<text x="164" y="171">U8</text>
<text x="21.6" y="175.1">U1001E</text>
<text x="21.6" y="177.6">74LS08</text>
<text x="36.6" y="175.4">U5E</text>
<text x="36.6" y="177.9">74LS02</text>
<text x="48.3" y="175.1">U9E</text>
<text x="48.3" y="177.6">74LS86</text>
<text x="61" y="175.1">U10E</text>
<text x="61" y="177.6">74LS86</text>
<text x="26.3" y="181.9" transform="rotate(-90 26.3 181.9)">GND</text>
<text x="39" y="181.9" transform="rotate(-90 39 181.9)">GND</text>
<text x="51.7" y="181.9" transform="rotate(-90 51.7 181.9)">GND</text>
<text x="64.4" y="181.9" transform="rotate(-90 64.4 181.9)">GND</text>
<text x="42.4" y="196.4">GND</text>
<text x="123.7" y="193.9">GND</text>
</g>
<g font-size="1.8" fill="#a90000">
<text x="54.4" y="34.3" transform="rotate(-90 54.4 34.3)">16</text>
<text x="43.1" y="37.8">14</text>
<text x="43.1" y="40.4">13</text>
<text x="64.1" y="37.8">3</text>
<text x="64.1" y="40.4">4</text>
<text x="216.5" y="41.7">11</text>
<text x="227.6" y="39.1">12</text>
<text x="43.1" y="42.9">12</text>
<text x="43.1" y="45.5">11</text>
<text x="64.1" y="42.9">5</text>
<text x="64.1" y="45.5">6</text>
<text x="227.6" y="44.2">13</text>
<text x="43.7" y="50.5">1</text>
<text x="43.7" y="53.1">2</text>
<text x="217.1" y="51.8">3</text>
<text x="228.2" y="49.3">1</text>
<text x="43.7" y="58.2">9</text>
<text x="228.2" y="54.4">2</text>
<text x="228.2" y="59.4">4</text>
<text x="43.1" y="60.7">10</text>
<text x="43.7" y="63.2">7</text>
<text x="217.1" y="62">6</text>
<text x="228.2" y="64.5">5</text>
<text x="43.1" y="68.3">15</text>
<text x="228.2" y="69.6">9</text>
<text x="54.4" y="74.4" transform="rotate(-90 54.4 74.4)">8</text>
<text x="217.1" y="72.1">8</text>
<text x="227.6" y="74.7">10</text>
<text x="216.5" y="82.3">11</text>
<text x="227.6" y="79.8">12</text>
<text x="227.6" y="84.8">13</text>
<text x="228.2" y="89.9">1</text>
<text x="156" y="90.9" transform="rotate(-90 156 90.9)">4</text>
<text x="158.5" y="90.9" transform="rotate(-90 158.5 90.9)">1</text>
<text x="161" y="91.5" transform="rotate(-90 161 91.5)">13</text>
<text x="163.6" y="91.5" transform="rotate(-90 163.6 91.5)">10</text>
<text x="168.7" y="90.9" transform="rotate(-90 168.7 90.9)">9</text>
<text x="217.1" y="92.5">3</text>
<text x="228.2" y="95">2</text>
<text x="149.8" y="100.1">16</text>
<text x="186" y="100.1">8</text>
<text x="228.2" y="100.1">4</text>
<text x="217.1" y="102.6">6</text>
<text x="228.2" y="105.2">5</text>
<text x="156" y="111.2" transform="rotate(-90 156 111.2)">7</text>
<text x="161" y="111.2" transform="rotate(-90 161 111.2)">5</text>
<text x="163.6" y="111.2" transform="rotate(-90 163.6 111.2)">3</text>
<text x="166.1" y="111.8" transform="rotate(-90 166.1 111.8)">14</text>
<text x="168.7" y="111.8" transform="rotate(-90 168.7 111.8)">12</text>
<text x="173.7" y="111.2" transform="rotate(-90 173.7 111.2)">6</text>
<text x="176.3" y="111.2" transform="rotate(-90 176.3 111.2)">2</text>
<text x="178.8" y="111.8" transform="rotate(-90 178.8 111.8)">15</text>
<text x="181.4" y="111.8" transform="rotate(-90 181.4 111.8)">11</text>
<text x="217.1" y="112.8">8</text>
<text x="228.2" y="110.2">9</text>
<text x="227.6" y="115.3">10</text>
<text x="91.4" y="124.2">1</text>
<text x="102.5" y="121.7">2</text>
<text x="62.2" y="129.3">6</text>
<text x="73.6" y="126.7">4</text>
<text x="73.6" y="131.8">5</text>
<text x="102.5" y="131.8">5</text>
<text x="102.5" y="126.7">3</text>
<text x="50.7" y="136.9">1</text>
<text x="91.4" y="134.4">4</text>
<text x="102.5" y="136.9">6</text>
<text x="168.7" y="132.8" transform="rotate(-90 168.7 132.8)">8</text>
<text x="177.8" y="136.9">11</text>
<text x="39.3" y="139.4">3</text>
<text x="50.7" y="142">2</text>
<text x="102.5" y="142">8</text>
<text x="177.8" y="139.4">15</text>
<text x="178.4" y="142">2</text>
<text x="62.2" y="149.6">8</text>
<text x="73.6" y="147.1">9</text>
<text x="90.8" y="144.5">10</text>
<text x="102.5" y="147.1">9</text>
<text x="158" y="149.6">9</text>
<text x="177.8" y="149.6">12</text>
<text x="178.4" y="144.5">6</text>
<text x="73" y="152.1">10</text>
<text x="90.8" y="154.7">13</text>
<text x="101.9" y="152.1">11</text>
<text x="157.4" y="154.7">10</text>
<text x="177.8" y="152.1">14</text>
<text x="178.4" y="154.7">3</text>
<text x="101.9" y="157.2">12</text>
<text x="157.4" y="157.2">13</text>
<text x="158" y="159.8">1</text>
<text x="178.4" y="157.2">5</text>
<text x="25.1" y="166.4" transform="rotate(-90 25.1 166.4)">14</text>
<text x="37.8" y="166.4" transform="rotate(-90 37.8 166.4)">14</text>
<text x="50.5" y="166.4" transform="rotate(-90 50.5 166.4)">14</text>
<text x="63.2" y="166.4" transform="rotate(-90 63.2 166.4)">14</text>
<text x="158" y="162.3">4</text>
<text x="178.4" y="162.3">7</text>
<text x="168.7" y="169" transform="rotate(-90 168.7 169)">16</text>
<text x="25.1" y="186.1" transform="rotate(-90 25.1 186.1)">7</text>
<text x="37.8" y="186.1" transform="rotate(-90 37.8 186.1)">7</text>
<text x="50.5" y="186.1" transform="rotate(-90 50.5 186.1)">7</text>
<text x="63.2" y="186.1" transform="rotate(-90 63.2 186.1)">7</text>
</g>
<g font-size="1.4" fill="#a90000">
<text x="112.8" y="46.8" transform="rotate(-90 112.8 46.8)">18</text>
<text x="115.3" y="46.8" transform="rotate(-90 115.3 46.8)">17</text>
<text x="117.9" y="46.8" transform="rotate(-90 117.9 46.8)">16</text>
<text x="120.4" y="46.8" transform="rotate(-90 120.4 46.8)">15</text>
<text x="122.9" y="46.8" transform="rotate(-90 122.9 46.8)">14</text>
<text x="125.5" y="46.8" transform="rotate(-90 125.5 46.8)">13</text>
<text x="128" y="46.8" transform="rotate(-90 128 46.8)">12</text>
<text x="130.6" y="46.8" transform="rotate(-90 130.6 46.8)">11</text>
<text x="112.8" y="77.3" transform="rotate(-90 112.8 77.3)">20</text>
<text x="117.9" y="76.8" transform="rotate(-90 117.9 76.8)">1</text>
<text x="120.4" y="77.3" transform="rotate(-90 120.4 77.3)">19</text>
<text x="125.5" y="76.8" transform="rotate(-90 125.5 76.8)">2</text>
<text x="128" y="76.8" transform="rotate(-90 128 76.8)">3</text>
<text x="130.6" y="76.8" transform="rotate(-90 130.6 76.8)">4</text>
<text x="133.1" y="76.8" transform="rotate(-90 133.1 76.8)">5</text>
<text x="135.6" y="76.8" transform="rotate(-90 135.6 76.8)">6</text>
<text x="138.2" y="76.8" transform="rotate(-90 138.2 76.8)">7</text>
<text x="140.7" y="76.8" transform="rotate(-90 140.7 76.8)">8</text>
<text x="143.3" y="76.8" transform="rotate(-90 143.3 76.8)">9</text>
<text x="148.3" y="77.3" transform="rotate(-90 148.3 77.3)">10</text>
</g>
<g font-size="1.4" fill="#006464">
<text x="113.8" y="51.5" transform="rotate(-90 113.8 51.5)">B0</text>
<text x="116.3" y="51.5" transform="rotate(-90 116.3 51.5)">B1</text>
<text x="118.8" y="51.5" transform="rotate(-90 118.8 51.5)">B2</text>
<text x="121.4" y="51.5" transform="rotate(-90 121.4 51.5)">B3</text>
<text x="123.9" y="51.5" transform="rotate(-90 123.9 51.5)">B4</text>
<text x="126.5" y="51.5" transform="rotate(-90 126.5 51.5)">B5</text>
<text x="129" y="51.5" transform="rotate(-90 129 51.5)">B6</text>
<text x="131.5" y="51.5" transform="rotate(-90 131.5 51.5)">B7</text>
<text x="113.8" y="72.6" transform="rotate(-90 113.8 72.6)">VCC</text>
<text x="118.8" y="72.6" transform="rotate(-90 118.8 72.6)">DIR</text>
<text x="121.4" y="72.6" transform="rotate(-90 121.4 72.6)">~OE</text>
<text x="126.5" y="72.6" transform="rotate(-90 126.5 72.6)">A0</text>
<text x="129" y="72.6" transform="rotate(-90 129 72.6)">A1</text>
<text x="131.5" y="72.6" transform="rotate(-90 131.5 72.6)">A2</text>
<text x="134.1" y="72.6" transform="rotate(-90 134.1 72.6)">A3</text>
<text x="136.6" y="72.6" transform="rotate(-90 136.6 72.6)">A4</text>
<text x="139.2" y="72.6" transform="rotate(-90 139.2 72.6)">A5</text>
<text x="141.7" y="72.6" transform="rotate(-90 141.7 72.6)">A6</text>
<text x="144.2" y="72.6" transform="rotate(-90 144.2 72.6)">A7</text>
<text x="149.3" y="72.6" transform="rotate(-90 149.3 72.6)">GND</text>
</g>
</svg>
